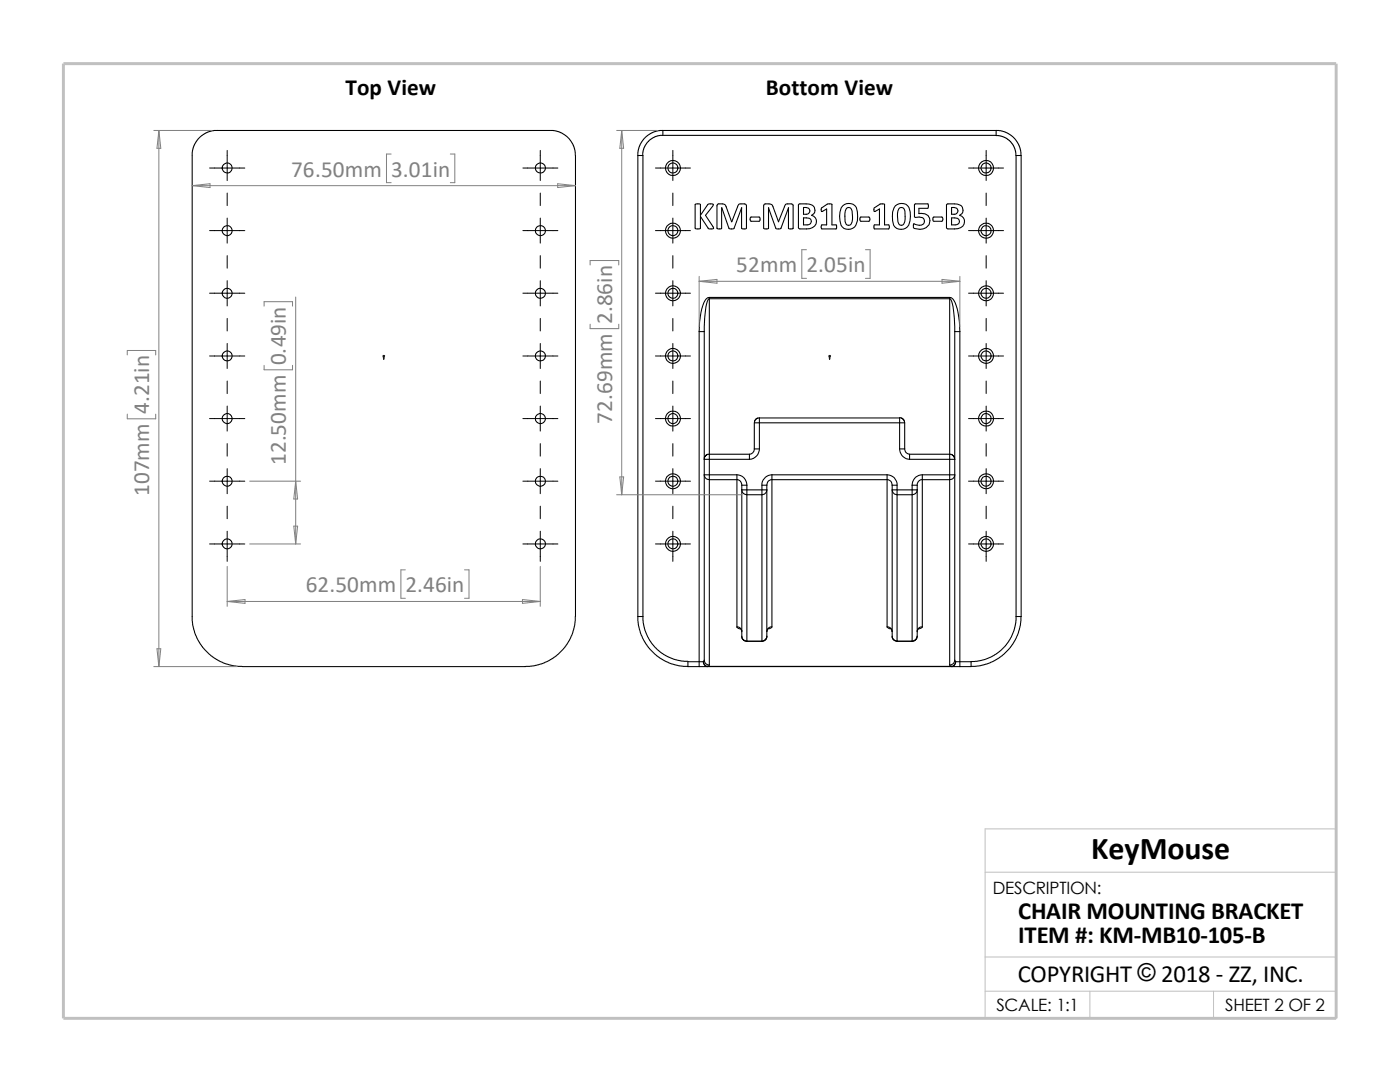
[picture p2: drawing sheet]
<svg xmlns="http://www.w3.org/2000/svg" width="279mm" height="216mm" viewBox="0 0 279 216" stroke-linecap="round" stroke-linejoin="round" font-family="sans-serif">
<path d="M196.6 174h70.1M196.6 191h70.1M196.6 197.8h70.1M217.5 197.8v5.4M242.2 197.8v5.4M26.8 203.2h239.9v-37.8h-70.1v37.8" fill="none" stroke="#c0c0c0" stroke-width=".2"/>
<path d="M12.7 12.7h254v190.5h-254z" fill="none" stroke="#c0c0c0" stroke-width=".59"/>
<g fill="none" stroke="#000" stroke-width=".21">
<path d="M38.4 31l.2-1.6 .9-1.7 1.5-1.1 1.7-.6h67.7l1.8 .6 1.4 1.1 1 1.7 .3 1.6v92M38.4 31v92.9l.4 2.3 .7 1.5 .9 1.5 1.4 1.4 1.8 1.2 1.6 .7 1.5 .4 1.6 .1M127.3 31v92M127.3 31h1v92M132.3 26l-.9 .1-1.1 .3-1.5 1-1.2 1.7-.3 1v.9M132.3 26h66.5M132.3 27l-1.4 .2-1.5 1-.9 1.4-.2 1.4M132.3 26v1M198.8 26v1h-66.5M198.8 26l.9 .1 1 .3 .8 .4 .9 .8 1 1.5 .3 1 .1 .9M198.8 27.1h.8l.8 .2 1.2 .9 .8 1.2 .4 1.6M202.8 31v92"/>
<path d="M202.8 31h1v92M138.8 40.8a.73 .73 0 0 1 1 .1v2.1l1.4-2.1a.82 .82 0 0 1 1.2 0l-1.6 2.1 1.6 2.6a.83 .83 0 0 1-1.1-.1l-1.5-2.3v2.3a.69 .69 0 0 1-1 .1zM141.6 59.4v.2M141.6 59.6v31M141.6 59.6h47.9M141.6 59.4h47.9M141.6 59.4a1.35 1.35 0 0 0-1.1 1l-.6 2.1-.4 3.7M141.6 59.6l-.2 .1a16.1 16.1 0 0 0-.9 6.5M144 41.5v4a.57 .57 0 0 1-.9 .1v-4.5l.1-.3 .3-.1a1.21 1.21 0 0 1 1.3 .3l1.2 3.2 1.2-2.9a.57 .57 0 0 1 .7-.6h.9l.2 .4-.1 4.5a.66 .66 0 0 1-.9-.1v-4M144 41.5h.1M144.1 41.5l1.4 4a.91 .91 0 0 0 1 0l1.5-4M148 41.5h.1"/>
<path d="M149.7 43.4l.2-.1h1.6a.61 .61 0 0 1 0 .9h-1.6l-.2-.2zM153.4 41.5v4a.62 .62 0 0 1-1 0v-4.4l.1-.3 .3-.1a1.34 1.34 0 0 1 1.4 .3l1.2 3.2M153.4 41.5l1.4 4a.91 .91 0 0 0 1.1 0l1.5-4M153.4 41.5h.1M155.4 44.2h.1M157.4 41.5v4a.62 .62 0 0 0 .8 .1l.1-4.7-.4-.2h-.7a.57 .57 0 0 0-.7 .6l-1.1 2.9M157.4 41.5h.1M159.3 40.9l.3-.2a3.3 3.3 0 0 1 2.7 .4 1.15 1.15 0 0 1-.3 1.9 1.36 1.36 0 0 1 .9 1.5 1.36 1.36 0 0 1-1.3 1.1l-2 .1-.3-.2zM160.4 43.5l1.1 .1a.7 .7 0 0 1 .4 .8 .7 .7 0 0 1-.8 .5h-.7zM160.4 41.4l.9 .1a.68 .68 0 0 1 .3 .8 .68 .68 0 0 1-.7 .5h-.5zM164 41.5l1.1-.8 .9 .1v4.1h.9l.1 .1-.1 .7h-2.9a.56 .56 0 0 1 0-.8h1v-3.2l-1 .5zM168.2 41.1a1.72 1.72 0 0 1 1.9-.4 1.72 1.72 0 0 1 1 1.6 3.2 3.2 0 0 1-.9 3.3 1.69 1.69 0 0 1-2.6-1.5 3.7 3.7 0 0 1 .6-3z"/>
<path d="M168.9 41.6a.66 .66 0 0 1 .8-.1 .66 .66 0 0 1 .4 .6 3.2 3.2 0 0 1-.5 2.8h-.5l-.2-.2a4.6 4.6 0 0 1 0-3.1zM171.7 43.4l.1-.1h1.6a.53 .53 0 0 1 0 .9h-1.6l-.2-.2zM174.5 41.5l1.1-.8h.9v4.2h.8a.56 .56 0 0 1 0 .8l-2.8-.1v-.7h1v-3.2l-1 .5zM178.7 41.1a1.75 1.75 0 0 1 1.9-.4 1.75 1.75 0 0 1 1.1 1.6 4 4 0 0 1-.6 3 1.72 1.72 0 0 1-1.9 .3 1.72 1.72 0 0 1-1.1-1.5 3.7 3.7 0 0 1 .6-3zM179.4 41.6a.68 .68 0 0 1 .8-.2 .68 .68 0 0 1 .4 .7 3.4 3.4 0 0 1-.5 2.8h-.5a2.42 2.42 0 0 1-.5-2.3zM182.6 40.7h2.5a.67 .67 0 0 1 0 .9h-1.7v1a1.6 1.6 0 0 1 2.2 1.1 1.6 1.6 0 0 1-1.4 2l-.6 .1-.8-.2a.58 .58 0 0 1-.4-.9l.3 .1a1.06 1.06 0 0 0 1.2 .1 1.06 1.06 0 0 0 .5-1l-.1-.3a2.34 2.34 0 0 0-1.7-.3h-.1zM186.2 43.4l1.8-.1a.53 .53 0 0 1 0 .9h-1.6l-.2-.2zM188.9 40.9l.3-.2a3.5 3.5 0 0 1 2.7 .4 1.19 1.19 0 0 1-.4 1.9 1.36 1.36 0 0 1 1 1.5 1.36 1.36 0 0 1-1.4 1.1l-1.9 .1-.3-.2zM189.5 59.6l.2 .1a16.1 16.1 0 0 1 .8 6.5M189.5 59.4a1.35 1.35 0 0 1 1.1 1l.6 2.1 .4 3.7M189.5 59.4v.2M189.5 59.6v31"/>
<path d="M189.9 43.5l1.2 .1a.7 .7 0 0 1 .3 .8 .7 .7 0 0 1-.8 .5h-.7zM189.9 41.4l1 .1a.68 .68 0 0 1 .2 .8 .68 .68 0 0 1-.6 .5h-.6zM139.5 66.2v65.8M139.5 66.2h1M140.5 66.2v65.5M190.5 66.2v65.5M190.5 66.2h1.1M191.6 66.2v65.8M141.6 90.6l-.6 .2-.5 .6v.3h1.1M141.6 90.6v1.1M141.6 94.7h-1a.83 .83 0 0 0 1 1M141.6 94.7v1"/>
<path d="M141.6 90.6h8M141.6 91.7v3M141.6 95.7v37M141.6 91.7h8M141.6 95.7h5.5M141.6 94.7h5.5M147.1 94.7a2.03 2.03 0 0 1 2 2.1M147.1 94.7v1M147.1 95.7a1.02 1.02 0 0 1 .9 1.1M147.1 95.7v29.4M148 96.8h1.1M148 96.8v30.2"/>
<path d="M149.1 98.7h3M149.1 97.7h3M149.1 96.8v.9M149.1 98.7v29.2M149.1 97.7v1M149.1 97.7h-1a.83 .83 0 0 0 1 1M149.6 90.6v1.1M150.5 89.6h1.1M150.5 89.6a1.01 1.01 0 0 1-.9 1M151.6 83.4l-.7 .2-.3 .3v.5M151.6 83.4v1M151.6 84.4h-1.1v5.2"/>
<path d="M151.6 83.4h27.9v1M151.6 84.4v5.2M151.6 84.4h27.9M151.6 89.6a2.1 2.1 0 0 1-2 2.1M152.1 96.8v.9M152.1 98.7v29.2M152.1 97.7v1M152.1 97.7h.9a.82 .82 0 0 1-.9 1M152.1 96.8h.9M153 96.8v30.2a1.01 1.01 0 0 1-.9 .9M154.1 95.7h22.9M154.1 94.7h22.9"/>
<path d="M154.1 95.7v29.4M154.1 94.7a2.01 2.01 0 0 0-2 2.1M154.1 94.7v1M154.1 95.7a1.02 1.02 0 0 0-1.1 1.1M177 95.7v29.4M177 94.7v1M177 94.7a1.96 1.96 0 0 1 2 2.1M177 95.7a1.02 1.02 0 0 1 1.1 1.1M178.1 96.8h.9M178.1 96.8v30.2M179 98.7h3M179 97.7h3"/>
<path d="M179 96.8v.9M179 98.7v29.2M179 97.7v1M179 97.7h-.9a.82 .82 0 0 0 .9 1M179.5 89.6a2.07 2.07 0 0 0 2 2.1M179.5 84.4v5.2M179.5 83.4l.7 .2 .4 .8M179.5 89.6h1.1M179.5 84.4h1.1M180.6 89.6a1.01 1.01 0 0 0 .9 1M180.6 84.4v5.2M181.5 90.6v1.1"/>
<path d="M181.5 90.6h8M181.5 91.7h8M182 96.8h1M182 97.7h1a.83 .83 0 0 1-1 1M182 97.7v1M182 96.8v.9M182 98.7v29.2M183 96.8v30.2M184.1 95.7h5.4M184.1 94.7h5.4M184.1 95.7v29.4M184.1 95.7a1.01 1.01 0 0 0-1.1 1.1"/>
<path d="M184.1 94.7a2.01 2.01 0 0 0-2.1 2.1M184.1 94.7v1M189.5 90.6v1.1M189.5 94.7v1M189.5 90.6l.7 .3 .3 .8h-1M189.5 94.7h1a.83 .83 0 0 1-1 1M189.5 91.7v3M189.5 95.7v37M114.8 123l-.1 1.6-.4 1.6-.6 1.5-1 1.5-1.7 1.7-1.4 .9-1.6 .7-1.6 .4-1.5 .1h-56.6M127.3 123h1M127.3 123l.1 1.8 .6 2 .9 1.8 1.1 1.2 1.7 1.5 1.7 .9 2 .6 1.9 .2M128.3 123l.2 2.1 .7 1.9 1 1.5 1 1.2 1.3 .9 2 1 1.6 .3 1.2 .1"/>
<path d="M137.3 133h2.2M139.5 133h1.7M139.5 132h.9M139.5 132v1M139.5 132h-2.2v1M140.4 132a.96 .96 0 0 0 .8 1M140.5 131.7a.94 .94 0 0 0 1.1 1M140.5 131.7l-.1 .3M141.2 133h48.7M141.2 133h.1M141.6 132.7l-.4 .3M147.1 125.1a.94 .94 0 0 1 .9 .9l-.3-.6"/>
<path d="M147.1 125.1l.6 .4M148 127l.1 .3 .3 .4 .7 .3M148 127a1.01 1.01 0 0 0 1.1 .9M149.1 127.9v.1M149.1 128h3M149.1 127.9h3M152.1 127.9v.1M153.1 127l-.4 .7-.6 .3M154.1 125.1l-.7 .4M154.1 125.1a.94 .94 0 0 0-1.1 .9l.4-.6M177 125.1l.7 .4M177 125.1a.94 .94 0 0 1 1.1 .9l-.3-.6"/>
<path d="M178.1 127v.3l.3 .4 .6 .2M178.1 127a1.01 1.01 0 0 0 .9 .9M179 127.9l3 .1M179 127.9h3M182 127.9v.1M183 127l-.3 .7-.7 .3M183 127a1.01 1.01 0 0 1-1 .9M184.1 125.1l-.7 .4M184.1 125.1a.94 .94 0 0 0-1.1 .9l.3-.6M189.5 132.7l.4 .3M189.9 133h1.7M189.9 133h.1"/>
<path d="M190.5 131.7l.2 .3M190.5 131.7a.94 .94 0 0 1-1 1M190.7 132a.96 .96 0 0 1-.8 1M190.7 132a.88 .88 0 0 1-.8 1M190.7 132h.9M191.6 132v1M191.6 132h2.2M193.8 132v1h-2.2M202.8 123l-.1 1.2-.3 1.5-.8 1.9-1 1.3-1.2 1.1-1.4 1-2.1 .8-2.1 .2M202.8 123h1M203.8 123l-.2 1.8-.6 2-1.3 2.4-1.4 1.4-1.8 1.2-1.6 .7-1.5 .4-1.6 .1"/>
<circle cx="45.3" cy="33.5" r="1.01"/>
<circle cx="107.9" cy="33.5" r="1.01"/>
<circle cx="134.3" cy="33.5" r="1.01"/>
<circle cx="134.3" cy="33.5" r="1.51"/>
<circle cx="196.8" cy="33.5" r="1.01"/>
<circle cx="196.8" cy="33.5" r="1.5"/>
<circle cx="45.3" cy="58.5" r="1"/>
<circle cx="45.3" cy="46" r="1.01"/>
<circle cx="107.8" cy="58.5" r=".99"/>
<circle cx="107.9" cy="46" r="1.01"/>
<circle cx="134.3" cy="46" r="1.01"/>
<circle cx="134.3" cy="58.5" r=".99"/>
<circle cx="134.3" cy="46" r="1.5"/>
<circle cx="134.3" cy="58.5" r="1.5"/>
<circle cx="196.8" cy="46" r="1.01"/>
<circle cx="196.8" cy="58.5" r=".99"/>
<circle cx="196.8" cy="58.5" r="1.49"/>
<circle cx="196.8" cy="46" r="1.49"/>
<circle cx="45.3" cy="71" r="1"/>
<circle cx="107.8" cy="71" r=".99"/>
<circle cx="134.3" cy="71" r="1.01"/>
<circle cx="134.3" cy="71" r="1.5"/>
<circle cx="196.8" cy="71" r="1.01"/>
<circle cx="196.8" cy="71" r="1.49"/>
<circle cx="45.3" cy="96" r="1.01"/>
<circle cx="45.3" cy="83.5" r="1.01"/>
<circle cx="107.9" cy="96" r="1.01"/>
<circle cx="107.9" cy="83.5" r="1.01"/>
<circle cx="134.3" cy="83.5" r="1.01"/>
<circle cx="134.3" cy="83.5" r="1.51"/>
<circle cx="134.3" cy="96" r=".99"/>
<circle cx="134.3" cy="96" r="1.5"/>
<circle cx="196.8" cy="83.5" r="1.01"/>
<circle cx="196.8" cy="83.5" r="1.5"/>
<circle cx="196.8" cy="96" r=".99"/>
<circle cx="196.8" cy="96" r="1.49"/>
<circle cx="45.3" cy="108.5" r="1"/>
<circle cx="107.8" cy="108.5" r=".99"/>
<circle cx="134.3" cy="108.5" r=".99"/>
<circle cx="134.3" cy="108.5" r="1.5"/>
<circle cx="196.8" cy="108.5" r=".99"/>
<circle cx="196.8" cy="108.5" r="1.49"/>
</g>
<g fill="#00f" stroke="#00f" stroke-width=".2">
<path d="M76.5 71.4h.2l-.1 .3z"/>
<path d="M165.5 71.4h.2l-.1 .3z"/>
</g>
<path d="M76.5 71h.3M76.5 70.9l.3 .3M76.6 71h.1M76.6 70.9v.8M76.7 70.9l-.3 .3M165.4 71h.3M165.4 70.9l.3 .3M165.6 71h.1M165.6 70.9v.8M165.7 70.9l-.3 .3" fill="none" stroke="#00f" stroke-width=".2"/>
<g fill="none" stroke="#000" stroke-width=".2">
<path d="M41.8 33.5h7.1M45.3 30v6M45.3 38.5v2.5M104.4 33.5h6.9M107.8 30v6M107.8 38.5v2.5M130.8 33.5h7M134.3 30v6M134.3 38.5v2.5M193.3 33.5h7M196.8 30v6M196.8 38.5v2.5"/>
<path d="M41.8 46h7.1M41.8 58.5h7.1M45.3 43.5v5M45.3 51v2.5M45.3 56v5M104.4 46h6.9M104.4 58.5h6.9M107.8 43.5v5M107.8 51v2.5M107.8 56v5M130.8 46h7M130.8 58.5h7"/>
<path d="M134.3 43.5v5M134.3 51v2.5M134.3 56v5M193.3 46h7M193.3 58.5h7M196.8 43.5v5M196.8 51v2.5M196.8 56v5M41.8 71h7.1M45.3 63.5v2.5M45.3 68.5v5M45.3 76v2.5"/>
<path d="M104.4 71h6.9M107.8 63.5v2.5M107.8 68.5v5M107.8 76v2.5M130.8 71h7M134.3 63.5v2.5M134.3 68.5v5M134.3 76v2.5M193.3 71h7M196.8 63.5v2.5M196.8 68.5v5M196.8 76v2.5"/>
<path d="M41.8 83.5h7.1M41.8 96h7.1M45.3 81v5M45.3 88.5v2.5M45.3 93.5v5M104.4 83.5h6.9M104.4 96h6.9M107.8 81v5M107.8 88.5v2.5M107.8 93.5v5M130.8 83.5h7M130.8 96h7"/>
<path d="M134.3 81v5M134.3 88.5v2.5M134.3 93.5v5M193.3 83.5h7M193.3 96h7M196.8 81v5M196.8 88.5v2.5M196.8 93.5v5M41.8 108.5h7.1M45.3 101v2.5M45.3 106v6M104.4 108.5h6.9"/>
<path d="M107.8 101v2.5M107.8 106v6M130.8 108.5h7M134.3 101v2.5M134.3 106v6M193.3 108.5h7M196.8 101v2.5M196.8 106v6"/>
</g>
<g fill="none" stroke="#808080" stroke-width=".2">
<path d="M30.7 26h11.6M31.7 26v107M31.7 26l.4 3.6h-.8zM38.4 37h76.5M38.4 37l3.5-.3v.7zM78.1 30.7h-1v5.7h1M89.9 30.7h.9v5.7h-.9M111.3 36.7l3.6 .3-3.6 .4zM123.1 26h8.2M124.1 26l.4 3.6h-.8zM124.1 26v72.7M59 59.3v49.2"/>
<path d="M117.8 52.9v-.9h5.7v.9M139.5 55.2v10M139.5 56.1h52.1M139.5 56.1l3.6-.3v.7zM161 49.8h-1v5.7h1M172.7 49.8h1v5.7h-1M188 55.8l3.6 .3-3.6 .4zM191.6 55.2v10M25.4 70.8v-.9h5.7v.9M52.7 61.1v-.9h5.7v.9M52.7 72.9v.9h5.7v-.9M117.8 64.7v.9h5.7v-.9"/>
<path d="M25.4 82.6v1h5.7v-1M49.8 96h10.2M59 96l.4 3.6h-.8zM123.1 98.7h24.9M123.7 95.2h.8l-.4 3.5zM45.3 113v8M49.8 108.5h10.2M58.6 105h.8l-.4 3.5zM80.9 113.7h-.9v5.7h.9M92.7 113.7h.9v5.7h-.9M104.3 119.6l3.5 .4-3.5 .4zM107.8 113v8"/>
<path d="M30.7 133h16.6M31.3 129.5h.8l-.4 3.5zM45.3 120h62.5M45.3 120l3.6-.4v.8z"/>
</g>
<text font-size="6.4" x="217.8" y="171.4">KeyMouse</text>
<g font-size="4.9">
<text x="203.2" y="183.3">CHAIR MOUNTING BRACKET</text>
<text x="203.2" y="188.3">ITEM #: KM-MB10-105-B</text>
<text x="203.1" y="195.9">COPYRIGHT © 2018 - ZZ, INC.</text>
</g>
<g font-size="4.6">
<text x="69" y="18.9">Top View</text>
<text x="152.8" y="19">Bottom View</text>
</g>
<g font-size="4.6" fill="#808080">
<text x="58.1" y="35.2">76.50mm</text>
<text x="78.1" y="35.2">3.01in</text>
<text x="146.9" y="54.3">52mm</text>
<text x="161" y="54.3">2.05in</text>
<text x="122.2" y="64.7" transform="rotate(-90 122.2 64.7)">2.86in</text>
<text x="57.1" y="72.9" transform="rotate(-90 57.1 72.9)">0.49in</text>
<text x="29.8" y="82.6" transform="rotate(-90 29.8 82.6)">4.21in</text>
<text x="122.2" y="84.6" transform="rotate(-90 122.2 84.6)">72.69mm</text>
<text x="57.1" y="92.8" transform="rotate(-90 57.1 92.8)">12.50mm</text>
<text x="29.8" y="99" transform="rotate(-90 29.8 99)">107mm</text>
<text x="61" y="118.2">62.50mm</text>
<text x="80.9" y="118.2">2.46in</text>
</g>
<g font-size="3.4">
<text x="198.2" y="178.5">DESCRIPTION:</text>
<text x="198.8" y="201.7">SCALE: 1:1</text>
<text x="244.5" y="201.7">SHEET 2 OF 2</text>
</g>
</svg>
